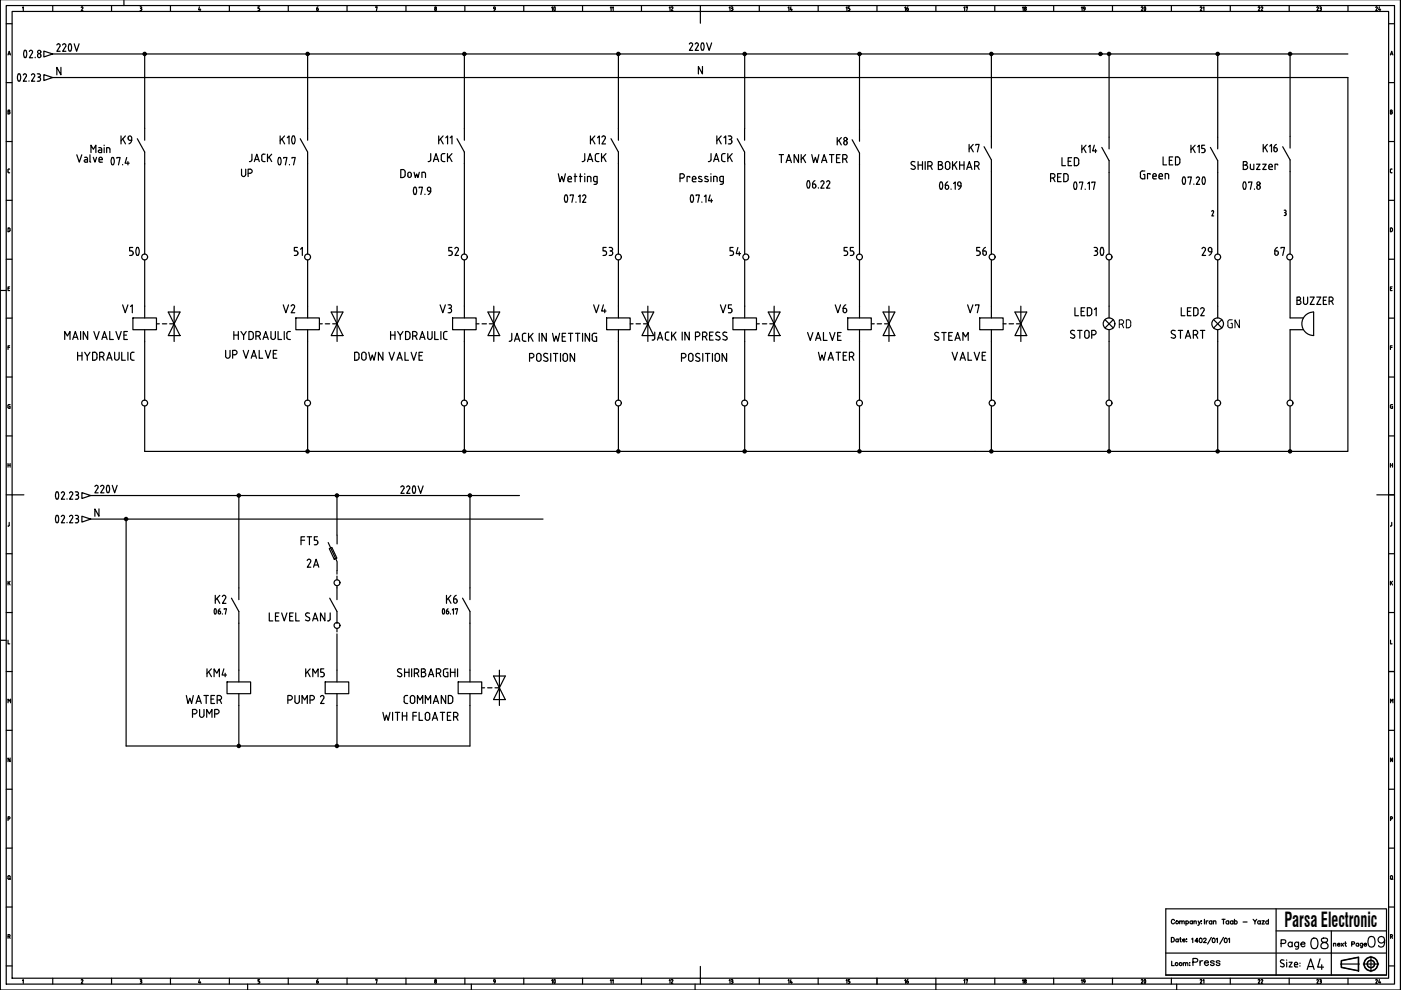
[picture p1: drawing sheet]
<svg xmlns="http://www.w3.org/2000/svg" width="297mm" height="210mm" viewBox="0 0 297 210" stroke-linecap="round" stroke-linejoin="round" font-family="sans-serif">
<!-- layer: 035 -->
<g fill="none" stroke="#000" stroke-width=".25">
<path d="M26.3 -.1v1.3M296.9 -.1v210h-296.8v-210M1.3 5h1.2M1.3 17.5h1.2M1.7 11.7l.3-.8 .2 .8M1.8 11.4h.3M2.6 2.4h291.8v205h-291.8zM4.8 1.6l.1-.1v.8M11.2 1.2v1.2M17.2 1.6l.2-.1h.2l-.4 .8h.4M23.7 1.2v1.2M29.7 1.5h.2"/>
<path d="M29.7 2.3h.2M29.8 1.8h.1M29.9 1.5l.1 .1-.1 .2 .1 .3-.1 .1M36.1 1.2v1.2M42.3 1.5l-.2 .6h.5M42.4 1.9v.4M48.6 1.2v1.2M54.7 2.3h.2M54.9 1.8l.2 .2-.2 .2M55 1.5h-.3v.3h.2M61.1 1.2v1.2M73.6 1.2v1.2"/>
<path d="M79.6 1.6l.4-.1-.2 .8M86.1 1.2v1.2M98.6 1.2v1.2M111 1.2v1.2M123.5 1.2v1.2M136 1.2v1.2M148.5 1.2v1.2M161 1.2v1.2M173.5 1.2v1.2M185.9 1.2v1.2M198.4 1.2v1.2M210.9 1.2v1.2"/>
<path d="M223.4 1.2v1.2M235.9 1.2v1.2M248.4 1.2v1.2M260.8 1.2v1.2M273.3 1.2v1.2M285.8 1.2v1.2M294.4 5h1.3M294.4 17.5h1.3M294.8 11.7l.3-.8 .2 .8M294.9 11.4h.3M1.3 30h1.2M1.7 36.4l.2 .2"/>
<path d="M1.9 35.8l-.2 .2v.4M1.9 36.6h.1M1.9 35.8h.1M294.4 30h1.3M294.8 36.4l.4 .2M294.8 36v.4M294.8 23.7h.2M295 23.3l.2 .2-.2 .2 .2 .2-.2 .2M295 23.4h-.2v.7h.2M295.2 35.8l-.4 .2M1.3 42.5h1.2M1.3 55h1.2"/>
<path d="M1.9 48.3l.2 .3v.4l-.2 .1M1.9 48.3h-.2v.8h.2M294.4 42.5h1.3M294.4 55h1.3M295 49.1l.1-.1 .1-.4-.2-.3h-.2v.8h.2M.1 61.6h1.2M1.3 67.5h1.3M1.3 79.9h1.3M1.7 61.2h.3M1.7 73.7h.3M2 60.8h-.3v.8h.3M2 73.3h-.3v.8"/>
<path d="M294.4 67.5h1.3M294.4 79.9h1.3M294.8 61.2h.3M294.8 73.7h.4M295.2 60.8h-.4v.8h.4M295.2 73.3h-.4v.8M1.3 92.4h1.3M294.4 92.4h1.3M294.8 98.3v.8M294.8 98.6h.4M295.1 86.1h.1v.5h-.2M295.2 85.8h-.3l-.1 .2v.3l.2 .3"/>
<path d="M295.2 98.3v.8M1.3 104.9h1.3M1.3 117.4h1.3M1.7 111.5h.1M2 110.8v.6l-.2 .1M294.4 104.9h1.3M294.4 117.4h1.3M295 111.4l-.2 .1M295.1 110.8v.6M.1 135.8h1.2M1.3 129.9h1.3M1.7 135.7v.8h.4"/>
<path d="M294.4 129.9h1.3M294.8 123.2v.8M294.8 135.7v.8h.4M295 123.5l.2 .5M295.2 123.2l-.4 .5M1.3 142.4h1.3M1.3 154.8h1.3M294.4 142.4h1.3M294.4 154.8h1.3M1.3 167.3h1.3M1.3 179.8h1.3M1.7 173.6h.4v-.4h-.4v.8"/>
<path d="M294.4 167.3h1.3M294.4 179.8h1.3M294.8 173.6h.4v-.4h-.4v.8M295.2 160.7v.8l-.4-.8v.8M1.3 192.3h1.3M294.4 192.3h1.3M1.3 204.8h1.3M4.8 207.9l.1-.2v.8M11.2 207.4v1.3M17.2 207.8l.2-.1 .2 .1-.4 .7h.4M23.7 207.4v1.3M29.7 207.7h.2"/>
<path d="M29.7 208.5h.2M29.8 208h.1M29.9 207.7l.1 .2-.1 .1 .1 .3-.1 .2M36.1 207.4v1.3M42.3 207.7l-.2 .6h.5M42.4 208.1v.4M48.6 207.4v1.3M52.5 208.7v1.2M54.7 208.5h.2M54.9 208l.2 .2-.2 .3M55 207.7h-.3v.3h.2M61.1 207.4v1.3"/>
<path d="M73.6 207.4v1.3M79.6 207.8l.4-.1-.2 .8M86.1 207.4v1.3M98.6 207.4v1.3M99.9 208.7v1.2M111 207.4v1.3M123.5 207.4v1.3M136 207.4v1.3M147.4 208.7v1.2M148.5 207.4v1.3M161 207.4v1.3M173.5 207.4v1.3"/>
<path d="M185.9 207.4v1.3M198.4 207.4v2.5M210.9 207.4v1.3M223.4 207.4v1.3M235.9 207.4v1.3M248.4 207.4v1.3M249.5 208.7v1.2M260.8 207.4v1.3M273.3 207.4v1.3M285.8 207.4v1.3M294.4 204.8h1.3"/>
<circle cx="92.3" cy="2" r=".2"/>
<circle cx="92.3" cy="1.6" r=".18"/>
<circle cx="92.3" cy="208.3" r=".21"/>
<circle cx="92.3" cy="207.9" r=".18"/>
</g>
<!-- layer: 07 -->
<path d="M1.3 1.2h294.4v207.5h-294.4zM148.5 2.4v2.5M2.6 104.9h2.5M291.9 104.9h2.5M148.5 204.9v2.5" fill="none" stroke="#000" stroke-width=".25"/>
<g fill="none" stroke="#000" stroke-width=".25">
<path d="M11.2 16.4h274.6v79.3h-12.3M11.2 11.4h274.6M30.7 11.4v15.8M65.2 11.4v15.8M98.5 11.4v15.8M131.1 11.4v15.8M157.9 11.4v15.8M182.2 11.4v16M210.2 11.4v17.5M235.1 11.4v17.7M258.2 11.4v17.7M273.5 11.4v17.5"/>
<path d="M30.7 34.7v19.2M65.2 34.7v19.2M98.5 34.7v19.2M131.1 34.7v19.2M157.9 34.7v19.2M182.2 34.9v19M210.2 36.4v17.5M235.1 36.6v17.3M258.2 36.6v17.3M273.5 36.4v17.5M30.7 55.1v9.8M65.2 55.1v9.8"/>
<path d="M98.5 55.1v9.8M131.1 55.1v9.8M157.9 55.1v9.8M182.2 55.1v9.8M210.2 55.1v9.8M235.1 55.1v9.8M258.2 55.1v9.8M273.5 55.1v12.3M30.7 72.4v12.5M65.2 72.4v12.5M98.5 72.4v12.5M131.1 72.4v12.5"/>
<path d="M157.9 72.4v12.5M182.2 72.4v12.5M210.2 72.4v12.5M235.1 72.4v12.5M258.2 72.4v12.5M273.5 69.9v15M30.7 86.1v9.6h242.8M65.2 86.1v9.6M98.5 86.1v9.6M131.1 86.1v9.6M157.9 86.1v9.6M182.2 86.1v9.6"/>
<path d="M210.2 86.1v9.6M235.1 86.1v9.6M258.2 86.1v9.6M273.5 86.1v9.6M19.2 105.1h90.9M19.2 110.1h95.9M26.7 110.1v48.1h44.7v-8.6M50.6 105.1v19.5M71.4 105.1v8.4M99.6 105.1v19.5M50.6 132.1v10M71.4 121v2"/>
<path d="M71.4 124.2v.4M71.4 132v.1M71.4 133.2v8.9M99.6 132.1v10M50.6 149.6v8.6M99.6 149.6v8.6h-28.2"/>
</g>
<!-- layer: SYMS -->
<g fill="none" stroke="#000" stroke-width=".25">
<path d="M9.3 10.8l1.9 .6-1.9 .7zM9.3 15.8l1.9 .6-1.9 .7zM30.7 32.2v2.5M96.9 29.4l1.6 2.8M98.5 27.2v2.5M182.2 32.4v2.5M210.2 33.9v2.5M235.1 34.1v2.5M273.5 33.9v2.5M28.2 67.4h5v2.5h-5zM30.7 69.9v2.5M33.2 68.7h.6"/>
<path d="M34.4 68.7h1M35.7 66.2h2.5l-1.3 2.5zM36 68.7h.9M36.9 68.7l1.3 2.5h-2.5zM36.9 64.9v7.5M62.7 67.4h5v2.5h-5zM65.2 69.9v2.5M67.7 68.7h.6M69 68.7h.9M70.2 66.2h2.5l-1.2 2.5zM70.5 68.7h1M71.5 68.7l1.2 2.5h-2.5z"/>
<path d="M71.5 64.9v7.5M96 67.4h5v2.5h-5zM98.5 69.9v2.5M101 68.7h.6M102.2 68.7h.9M103.4 66.2h2.5l-1.2 2.5zM103.7 68.7h1M104.7 68.7l1.2 2.5h-2.5zM104.7 64.9v7.5M128.6 67.4h5v2.5h-5zM131.1 69.9v2.5M133.6 68.7h.6"/>
<path d="M134.9 68.7h.9M136.1 66.2h2.5l-1.2 2.5zM136.4 68.7h1M137.4 68.7l1.2 2.5h-2.5zM137.4 64.9v7.5M155.4 67.4h5v2.5h-5zM157.9 64.9v2.5M157.9 69.9v2.5M160.4 68.7h.6M161.6 68.7h1M162.9 66.2h2.5l-1.3 2.5zM163.2 68.7h.9"/>
<path d="M164.1 68.7l1.3 2.5h-2.5zM164.1 64.9v7.5M179.7 67.4h5v2.5h-5zM182.2 69.9v2.5M184.7 68.7h.7M186 68.7h.9M187.2 66.2h2.5l-1.2 2.5zM187.5 68.7h1M188.5 68.7l1.2 2.5h-2.5zM188.5 64.9v7.5M207.7 67.4h5v2.5h-5zM210.2 69.9v2.5"/>
<path d="M212.7 68.7h.6M213.9 68.7h1M215.2 66.2h2.5l-1.3 2.5zM215.5 68.7h.9M216.4 68.7l1.3 2.5h-2.5zM216.4 64.9v7.5M234.3 67.8l1.7 1.7M235.1 64.9v2.5M236 67.8l-1.7 1.7M257.3 67.8l1.8 1.7M258.2 64.9v2.5M259.1 67.8l-1.8 1.7"/>
<path d="M273.5 69.9h2.9M273.5 67.4h2.9M278.5 66.2a2.49 2.49 0 0 0-2.5 2.4 2.49 2.49 0 0 0 2.5 2.5M278.5 66.2v5M17.4 104.5l1.8 .6-1.8 .6zM17.4 109.4l1.8 .7-1.8 .6zM69.6 115l1.9 4.1v1.9M69.8 116.3l.6-.2 1 2.2-.5 .3zM71.5 113.5v1.8M50.6 129.6v2.5M69.9 126.8l1.5 2.8v2.5M71.4 124.6v2.5"/>
<path d="M99.6 129.6v2.5M48.1 144.6h5v2.5h-5zM50.6 147.1v2.5M68.9 144.6h5v2.5h-5zM71.4 147.1v2.5M97.1 144.6h5v2.5h-5zM99.6 142.1v2.5M99.6 147.1v2.5M102.1 145.8h.7M103.4 145.8h.9M104.6 143.3h2.5l-1.2 2.5zM105 145.8h.9"/>
<path d="M105.9 145.8l1.2 2.5h-2.5zM105.9 142.1v7.5"/>
<circle cx="30.7" cy="11.4" r=".35"/>
<circle cx="30.7" cy="11.4" r=".12"/>
<circle cx="30.7" cy="11.4" r=".22"/>
<circle cx="65.2" cy="11.4" r=".35"/>
<circle cx="65.2" cy="11.4" r=".12"/>
<circle cx="65.2" cy="11.4" r=".22"/>
<circle cx="98.4" cy="11.4" r=".35"/>
<circle cx="98.4" cy="11.4" r=".12"/>
<circle cx="98.4" cy="11.4" r=".22"/>
<circle cx="131.1" cy="11.4" r=".35"/>
<circle cx="131.1" cy="11.4" r=".12"/>
<circle cx="131.1" cy="11.4" r=".22"/>
<circle cx="157.9" cy="11.4" r=".35"/>
<circle cx="157.9" cy="11.4" r=".12"/>
<circle cx="157.9" cy="11.4" r=".22"/>
<circle cx="182.2" cy="11.4" r=".35"/>
<circle cx="182.2" cy="11.4" r=".12"/>
<circle cx="182.2" cy="11.4" r=".22"/>
<circle cx="210.2" cy="11.4" r=".35"/>
<circle cx="210.2" cy="11.4" r=".12"/>
<circle cx="210.2" cy="11.4" r=".22"/>
<circle cx="233.3" cy="11.4" r=".35"/>
<circle cx="233.3" cy="11.4" r=".12"/>
<circle cx="233.3" cy="11.4" r=".22"/>
<circle cx="235.1" cy="11.4" r=".35"/>
<circle cx="235.1" cy="11.4" r=".12"/>
<circle cx="235.1" cy="11.4" r=".22"/>
<circle cx="258.2" cy="11.4" r=".35"/>
<circle cx="258.2" cy="11.4" r=".12"/>
<circle cx="258.2" cy="11.4" r=".22"/>
<circle cx="273.5" cy="11.4" r=".35"/>
<circle cx="273.5" cy="11.4" r=".12"/>
<circle cx="273.5" cy="11.4" r=".22"/>
<circle cx="235.1" cy="68.6" r="1.24"/>
<circle cx="258.2" cy="68.6" r="1.24"/>
<circle cx="30.7" cy="85.5" r=".62"/>
<circle cx="65.2" cy="85.5" r=".62"/>
<circle cx="65.2" cy="95.7" r=".35"/>
<circle cx="65.2" cy="95.7" r=".12"/>
<circle cx="65.2" cy="95.7" r=".22"/>
<circle cx="98.4" cy="85.5" r=".62"/>
<circle cx="98.4" cy="95.7" r=".35"/>
<circle cx="98.4" cy="95.7" r=".12"/>
<circle cx="98.4" cy="95.7" r=".22"/>
<circle cx="131.1" cy="85.5" r=".62"/>
<circle cx="131.1" cy="95.7" r=".35"/>
<circle cx="131.1" cy="95.7" r=".12"/>
<circle cx="131.1" cy="95.7" r=".22"/>
<circle cx="157.9" cy="85.5" r=".62"/>
<circle cx="157.9" cy="95.7" r=".35"/>
<circle cx="157.9" cy="95.7" r=".12"/>
<circle cx="157.9" cy="95.7" r=".22"/>
<circle cx="182.2" cy="85.5" r=".62"/>
<circle cx="182.2" cy="95.7" r=".35"/>
<circle cx="182.2" cy="95.7" r=".12"/>
<circle cx="182.2" cy="95.7" r=".22"/>
<circle cx="210.2" cy="95.7" r=".35"/>
<circle cx="210.2" cy="95.7" r=".12"/>
<circle cx="210.2" cy="95.7" r=".22"/>
<circle cx="210.4" cy="85.5" r=".62"/>
<circle cx="235.1" cy="85.5" r=".62"/>
<circle cx="235.1" cy="95.7" r=".35"/>
<circle cx="235.1" cy="95.7" r=".12"/>
<circle cx="235.1" cy="95.7" r=".22"/>
<circle cx="258.2" cy="85.5" r=".62"/>
<circle cx="258.2" cy="95.7" r=".35"/>
<circle cx="258.2" cy="95.7" r=".12"/>
<circle cx="258.2" cy="95.7" r=".22"/>
<circle cx="273.5" cy="85.5" r=".62"/>
<circle cx="273.5" cy="95.7" r=".35"/>
<circle cx="273.5" cy="95.7" r=".12"/>
<circle cx="273.5" cy="95.7" r=".22"/>
<circle cx="26.7" cy="110" r=".35"/>
<circle cx="26.7" cy="110" r=".12"/>
<circle cx="26.7" cy="110" r=".22"/>
<circle cx="50.6" cy="105.1" r=".35"/>
<circle cx="50.6" cy="105.1" r=".12"/>
<circle cx="50.6" cy="105.1" r=".22"/>
<circle cx="71.4" cy="105.1" r=".35"/>
<circle cx="71.4" cy="105.1" r=".12"/>
<circle cx="71.4" cy="105.1" r=".22"/>
<circle cx="99.6" cy="105.1" r=".35"/>
<circle cx="99.6" cy="105.1" r=".12"/>
<circle cx="99.6" cy="105.1" r=".22"/>
<circle cx="71.5" cy="123.6" r=".62"/>
<circle cx="71.5" cy="132.6" r=".62"/>
<circle cx="50.6" cy="158.2" r=".35"/>
<circle cx="50.6" cy="158.2" r=".12"/>
<circle cx="50.6" cy="158.2" r=".22"/>
<circle cx="71.4" cy="158.2" r=".35"/>
<circle cx="71.4" cy="158.2" r=".12"/>
<circle cx="71.4" cy="158.2" r=".22"/>
</g>
<!-- layer: XREFCHILD -->
<g fill="none" stroke="#000" stroke-width=".25">
<path d="M23.7 33.5l.2-.1a1.08 1.08 0 0 1 0 1.6l-.2-.1M23.7 33.5a1.47 1.47 0 0 0 0 1.4M24.8 33.6v-.2h.7l-.4 1.6M26 34.9v.1M26.9 33.4l-.4 1.2h.9M27.1 34.3v.7M60.1 33.6v-.2h.7l-.3 1.6M61.4 34.9v.1M61.9 33.6v-.2h.7l-.4 1.6M87.8 39.8a1.12 1.12 0 0 0 .2 1.4h.2a1.5 1.5 0 0 0 0-1.4M88.9 39.8v-.1h.7l-.4 1.5M171.2 38.4l.2-.1a1.12 1.12 0 0 1 0 1.6l-.2-.1a1.47 1.47 0 0 1 0-1.4z"/>
<path d="M172.3 39h.3a.4 .4 0 0 1 .3 .6 .4 .4 0 0 1-.6 .1zM172.8 38.3l-.3 .2-.2 .5M173.5 39.8v.1M174 38.6l.2-.2a.35 .35 0 0 1 .4 0 .35 .35 0 0 1 .1 .5l-.7 1h.7M175.3 38.6l.1-.2a.35 .35 0 0 1 .5 0 .35 .35 0 0 1 0 .5M175.9 38.9l-.7 1h.7M199.4 38.7l.1-.1a1.08 1.08 0 0 1 0 1.5l-.1-.1a1.47 1.47 0 0 1 0-1.3zM200.4 39.3v.5a.35 .35 0 0 0 .4 .3 .35 .35 0 0 0 .3-.3M200.4 39.3h.5l.2 .3M200.9 38.6l-.2 .1-.3 .6M201.1 39.6v.2M202.2 38.9l.3-.3v1.5"/>
<path d="M203.8 39.4h-.4a.41 .41 0 0 1-.4-.5 .41 .41 0 0 1 .7-.2l.1 .2a1.01 1.01 0 0 1-.6 1.2M228.9 38.8v-.2h.7l-.4 1.6M230.6 38.9l.4-.3v1.6M231.5 38.8v-.2h.7l-.4 1.6M263.7 38.7l.2-.1a1.08 1.08 0 0 1 0 1.5l-.2-.1a1.47 1.47 0 0 1 0-1.3zM264.7 38.7v-.1h.7l-.3 1.5M266.5 39.6a.38 .38 0 0 1 .5-.3 .38 .38 0 0 1 .2 .5 .36 .36 0 0 1-.4 .3 .36 .36 0 0 1-.3-.3M266.5 39.6v.2M90.1 41.2h.1M90.6 40.2l.2 .3h.5M91.3 40a1 1 0 0 1-.5 1.2M119.8 42.8h.4"/>
<path d="M120.2 41.4a1.47 1.47 0 0 1 0 1.4M120.2 41.4h-.4a1.47 1.47 0 0 0 0 1.4M120.9 41.5v-.2h.7l-.4 1.6M122.1 42.8v.1M122.6 41.7l.4-.4v1.6M123.9 41.3a.35 .35 0 0 1 .3 .5M123.9 41.3l-.4 .3M124.2 41.9l-.7 1h.7M146.5 42.8h.4M146.5 42.8a1.12 1.12 0 0 1 .2-1.5l.2 .1a1.5 1.5 0 0 1 0 1.4M147.6 41.5v-.2h.7l-.4 1.6M148.8 42.8v.1"/>
<path d="M149.3 41.7l.4-.4v1.6M150.6 41.3l-.4 1.3h.9M150.8 42.2v.7M201.6 40.1h.1M230.1 40.1v.1M266 40.1h.1"/>
<circle cx="266.8" cy="38.9" r=".35"/>
</g>
<!-- layer: TAGS -->
<g fill="none" stroke="#000" stroke-width=".25">
<path d="M93 28.8v1.7M93.4 29.5l.6 1M93.9 28.8l-.9 1.1M94.5 29.2l.4-.4v1.7M95.4 29.2l.4-.4v1.7M227.9 65.2v1.7h.8M229.2 66h.6M230 65.2h-.8v1.7h.8M231.5 65.7l-.3-.4-.7-.1v1.7h.7l.2-.2 .1-.9M232 65.6l.4-.4v1.7M57.1 130v1.6h.7M58.4 130.7h.6"/>
<path d="M59.1 130h-.7v1.6h.7M59.7 130l.6 1.6 .5-1.6M61.4 130.7h.6M62.2 130h-.8v1.6h.8M62.7 130v1.6h.8M65.1 129.9l.5 .1M65.1 130l-.2 .1-.1 .3 .7 .5M65.5 130.9a.42 .42 0 0 1 .1 .7 .42 .42 0 0 1-.7-.1l-.1-.1M66.3 131.6l.5-1.6 .6 1.6M66.4 131.2h.8M68.9 130v1.6l-.9-1.6v1.6M69.5 131.6h.1"/>
<path d="M70 130v1.3M70 131.3l-.4 .3M84.5 142.5l.5 .3a.42 .42 0 0 1 .1 .6 .42 .42 0 0 1-.7 0l-.1-.1M85.1 141.9a.45 .45 0 0 0-.6-.1 .45 .45 0 0 0 0 .7M85.8 141.8v1.7M85.8 142.6h.9M86.7 141.8v1.7M87.3 141.8v1.7M87.8 142.7h.5a.47 .47 0 0 0 .5-.4 .47 .47 0 0 0-.5-.5h-.5v1.7M88.4 142.7l.4 .8M89.4 142.6h.4M89.8 141.8a.37 .37 0 0 1 .4 .4 .37 .37 0 0 1-.4 .3 .48 .48 0 0 1 .5 .5 .48 .48 0 0 1-.5 .5"/>
<path d="M89.8 141.8h-.4v1.7h.4M90.8 143.5l.6-1.7 .6 1.7M91 143h.8M92.5 142.7h.5a.47 .47 0 0 0 .5-.4 .47 .47 0 0 0-.5-.5h-.5v1.7M93.1 142.7l.4 .8M95 141.8l-.8 .1a1.28 1.28 0 0 0 0 1.5l.8 .1v-.9h-.3M95.5 142.6h1M95.5 141.8v1.7M96.5 141.8v1.7M97 141.8v1.7"/>
</g>
<!-- layer: DESCCHILD -->
<g fill="none" stroke="#000" stroke-width=".25">
<path d="M16.3 32.8l.5 1.6 .5-1.6M17.9 33.4h.5l.1 .2v.8h-.5l-.1-.3 .1-.2h.5M19.1 34.2l.1 .2M19.1 32.8v1.4M19.3 32.4v-1.6l.5 .9 .5-.9v1.6M19.8 33.4l.3 1 .4-1M20.9 31.3h.5l.2 .3v.8l-.6-.1-.2-.2 .2-.3h.6M21 33.7a.35 .35 0 0 1 .3-.4 .35 .35 0 0 1 .4 .4M21 33.7v.6l.7 .1M21.7 33.7v.2h-.7M22.1 30.8v.1M22.1 31.3v1.1"/>
<path d="M23.3 31.6l-.2-.3h-.5v1.1M118.4 36.8l.3 1.7 .4-1.1 .4 1.1 .4-1.7M120.4 37.8a.37 .37 0 0 1 .4-.4 .37 .37 0 0 1 .4 .4M120.4 37.8v.6l.8 .1M121.2 37.8v.2h-.8M121.7 37.4h.6M121.9 36.8v1.7M122.9 37.4h.5M123 36.8v1.7M124 37.4v1.1M125 37.4l.2 .2 .1 .9M125 37.4h-.4v1.1"/>
<path d="M125.8 38.2l.4 .3M125.9 37.7v.5M125.9 39.1h.4M126.2 37.4l-.4 .3M126.2 37.4h.4v1.4l-.3 .3M126.2 38.5h.4M144.2 37.8h.4a.47 .47 0 0 0 .5-.5 .47 .47 0 0 0-.5-.5h-.4v1.7M146.2 37.6v-.2h-.5v1.1M146.8 38.3l.1 .2h.7M146.8 37.8v.5M146.8 37.8a.37 .37 0 0 1 .4-.4 .37 .37 0 0 1 .3 .4M147.6 37.8v.2h-.8"/>
<path d="M148.2 37.8l.5 .3M148.3 37.4l.4 .1M148.3 37.4l-.2 .2 .1 .2M148.7 38.1l.1 .4-.7-.1M149.5 37.8l.6 .3 .1 .2-.3 .2-.5-.1M149.7 37.4l-.3 .2 .1 .2M149.7 37.4l.4 .1M150.7 37.4v1.1M151.7 37.4l.3 .2v.9M151.7 37.4h-.4v1.1M152.6 38.2l.2 .3h.6M152.6 38.2v-.6l.8-.2-.1 1.5-.6 .2"/>
<path d="M165.2 32.8h.9M165.7 32.8v1.7M166.7 34.5l.5-1.7 .6 1.7M166.8 34h.8M169.3 32.8v1.7l-.9-1.7v1.7M169.9 32.8v1.7M170.2 33.4l.6 1.1M170.8 32.8l-.9 1M172.1 32.8l.4 1.7 .4-1.1 .3 1.1 .4-1.7M174.2 34.5l.5-1.7 .6 1.7M174.3 34h.8M176.3 32.8v1.7"/>
<path d="M178.1 32.8h-.7v1.7h.7M179.1 32.8h-.4v1.7M179.2 33.7l.4 .8M193.1 35.7l.6 .2M193.4 35l.5 .2M193.9 35.2l.2 .4-.4 .3M194 34.3a.44 .44 0 0 0-.7 0 .44 .44 0 0 0 .1 .6M194.7 34.3v1.6M194.7 35h.9M195.6 34.3v1.6M196.2 34.3v1.6M196.7 35.2h.5a.47 .47 0 0 0 .4-.5 .47 .47 0 0 0-.4-.4h-.5v1.6"/>
<path d="M197.3 35.2l.3 .7M199 34.3h.4a.36 .36 0 0 1 .4 .3 .36 .36 0 0 1-.4 .4 .48 .48 0 0 1 .5 .5 .48 .48 0 0 1-.5 .4h-.4zM199 35h.4M200.4 34.7a.48 .48 0 0 1 .5-.5 .48 .48 0 0 1 .5 .5v.8a.48 .48 0 0 1-.5 .4 .48 .48 0 0 1-.5-.4M200.5 34.7v.8M202 34.3v1.6M202.3 34.9l.6 1M202.9 34.3l-.9 1M203.5 34.3v1.6M204.4 34.3v1.6M205 35.9l.5-1.6 .6 1.6M205.1 35.5h.8"/>
<path d="M207.1 34.3h-.5v1.6M207.2 35.2l.4 .7M241.8 37.4l.2 .5h.2M241.8 36.7v.8M242.2 36.2l-.4 .3v.2M242.3 36.3h.4M242.5 37h.2v.9h-.4M243.8 37v-.2h-.5v1.1M263.6 34.3h.5a.36 .36 0 0 1 .3 .3 .36 .36 0 0 1-.3 .4 .48 .48 0 0 1 .4 .5 .48 .48 0 0 1-.4 .4h-.5zM263.6 35h.5M265.1 34.8v1l.3 .1h.4v-1.1M266.4 34.8h.8l-.8 1.1h.8"/>
<path d="M267.7 34.8h.8l-.8 1.1h.8M269 35.2l.2 .7h.6M269.8 35.2v.2h-.8M270.9 35v-.2h-.6v1.1"/>
</g>
<!-- layer: DESC -->
<g fill="none" stroke="#000" stroke-width=".25">
<path d="M13.7 72v-1.7l.6 .9 .5-.9v1.7M15.4 72l.6-1.7 .5 1.7M15.6 71.5h.8M16.5 74.7v1.7M16.5 75.4h.9M17.1 70.3v1.7M17.4 74.7v1.7M18 74.7l.5 .8 .6-.8M18.5 75.5v.9M18.6 70.3v1.7l-.9-1.7v1.7M19.6 74.7h.7a1.15 1.15 0 0 1 0 1.6l-.7 .1zM19.9 70.3l.6 1.7 .5-1.7"/>
<path d="M21.1 75.6h.5a.47 .47 0 0 0 .5-.4 .47 .47 0 0 0-.5-.5h-.5v1.7M21.6 72l.5-1.7 .6 1.7M21.7 75.6l.4 .8M21.7 71.5h.8M22.6 76.4l.6-1.7 .6 1.7M22.8 75.9h.8M23.3 70.3v1.7h.7M24.3 75.9a.48 .48 0 0 0 .5 .5 .48 .48 0 0 0 .4-.5M24.3 74.7v1.2M24.6 70.3l.6 1.7 .5-1.7M25.3 74.7v1.2M25.8 74.7v1.7h.8"/>
<path d="M26.3 71h.5M27 70.3h-.7v1.7h.7M27.1 74.7v1.7M28.4 74.7h-.5l-.2 .4v1.1l.7 .2M47.8 74.3v1.2M48.8 74.3v1.2a.48 .48 0 0 1-.5 .5 .48 .48 0 0 1-.5-.5M49.6 71h.9M49.6 70.3v1.7M49.8 74.3a.48 .48 0 0 1 .5 .4 .48 .48 0 0 1-.5 .5h-.5M49.8 74.3h-.5v1.7M50.5 70.3v1.7M51.1 70.3l.6 .8 .5-.8"/>
<path d="M51.6 74.3l.5 1.7 .6-1.7M51.7 71.1v.9M53.2 70.3l.3 .1a1.15 1.15 0 0 1 0 1.5l-.3 .1M53.2 70.3h-.4v1.7h.4M53.3 76l.5-1.7 .6 1.7M53.4 75.5h.8M54.3 71.2h.4a.48 .48 0 0 0 .5-.4 .48 .48 0 0 0-.5-.5h-.4v1.7M54.8 71.2l.4 .8M55 74.3v1.7h.7M55.8 72l.5-1.7 .6 1.7M55.9 71.5h.8M56.3 74.3l.5 1.7 .6-1.7"/>
<path d="M57.5 70.3l-.1 1.2a.48 .48 0 0 0 .5 .5 .48 .48 0 0 0 .5-.5v-1.2M57.9 75h.6M58.7 74.3h-.8v1.7h.8M59 70.3v1.7h.7M60.3 70.3v1.7M61.6 70.3l-.7 .2-.1 1 .2 .4 .6 .1M75.6 74.7h.3a1.15 1.15 0 0 1 0 1.6l-.3 .1M75.6 74.7h-.4v1.7h.4M76.7 74.9a.48 .48 0 0 1 .6-.2 .48 .48 0 0 1 .3 .4v.8a.48 .48 0 0 1-.4 .5 .48 .48 0 0 1-.5-.5zM78.2 74.7l.4 1.7 .3-1.1 .4 1.1 .4-1.7M81.2 74.7v1.7l-1-1.7v1.7M82.5 74.7l.5 1.7 .6-1.7"/>
<path d="M82.8 71h.9M82.8 70.3v1.7M83.7 70.3v1.7M84.2 76.4l.5-1.7 .6 1.7M84.3 70.3l.6 .8 .5-.8M84.3 75.9h.8M84.9 71.1v.9M85.9 74.7v1.7h.7M86 70.3l.7 .1a1.14 1.14 0 0 1 .1 1.3l-.1 .2-.7 .1zM87.2 74.7l.5 1.7 .6-1.7M87.5 71.2h.4a.48 .48 0 0 0 .5-.4 .48 .48 0 0 0-.4-.5h-.5v1.7M88.1 71.2l.3 .8"/>
<path d="M88.8 75.4h.6M89 72l.5-1.7 .6 1.7M89.2 71.5h.7M89.6 74.7h-.8v1.7h.8M90.7 70.3v1.2M91.6 70.3v1.2a.48 .48 0 0 1-.5 .5 .48 .48 0 0 1-.4-.5M92.2 70.3v1.7h.7M93.5 70.3v1.7M94.8 70.3h-.5l-.2 .4v1.1l.7 .2M108.5 70.7v1.5l-.5 .2M109.1 72.4l.5-1.7 .6 1.7M109.2 71.9h.8"/>
<path d="M110.8 71.9l.2 .4 .5 .1M110.8 71.1v.8M111.5 70.7h-.5l-.2 .4M112.1 70.7v1.7M112.3 75.9h.4a.47 .47 0 0 0 .5-.5 .47 .47 0 0 0-.5-.5h-.4v1.7M112.4 71.3l.6 1.1M113 70.7l-.9 1M113.8 75.4a.48 .48 0 0 1 .4-.5 .48 .48 0 0 1 .5 .5M113.8 76.1a.48 .48 0 0 0 .4 .5 .48 .48 0 0 0 .5-.5M113.8 75.4v.8M114.3 70.7v1.7M114.7 75.4v.8"/>
<path d="M115.5 75.6l.5 .3a.42 .42 0 0 1 .1 .6 .42 .42 0 0 1-.7 0l-.1-.1M115.6 74.9l-.3 .3 .2 .4M115.6 74.9l.5 .1M115.8 70.7v1.7l-.9-1.7v1.7M116.8 74.9v1.7M117.1 70.7l.4 1.7 .4-1.2 .4 1.2 .3-1.7M117.3 74.9h1M117.8 74.9v1.7M118.8 74.9v1.7M119.2 71.4h.6M119.4 75.4a.48 .48 0 0 1 .4-.5 .48 .48 0 0 1 .5 .5M119.4 76.1a.48 .48 0 0 0 .4 .5 .48 .48 0 0 0 .5-.5"/>
<path d="M119.4 75.4v.8M119.9 70.7h-.7v1.7h.7M120.3 75.4v.8M120.5 70.7h.9M121 70.7v1.7M121.8 74.9v1.7l-.9-1.7v1.7M122 70.7h.9M122.5 70.7v1.7M123.5 70.7v1.7M125 70.7v1.7l-.9-1.7v1.7M126.5 70.7h-.7a1.3 1.3 0 0 0 0 1.6l.7 .1v-1h-.3M138.8 70.4v1.5l-.5 .2"/>
<path d="M139.4 72.1l.6-1.7 .5 1.7M139.6 71.6h.7M141.1 71.7l.2 .3 .5 .1M141.1 70.8v.9M141.8 70.4l-.5 .1-.2 .3M142.4 70.4v1.7M142.8 71l.5 1.1M143.3 70.4l-.9 1.1M144.5 75.9h.5a.47 .47 0 0 0 .4-.5 .47 .47 0 0 0-.4-.5h-.5v1.7M144.6 70.4v1.7M146 75.4a.48 .48 0 0 1 .4-.5 .48 .48 0 0 1 .5 .5M146 76.1a.48 .48 0 0 0 .4 .5 .48 .48 0 0 0 .5-.5"/>
<path d="M146 75.4v.8M146.1 70.4v1.7l-.9-1.7v1.7M146.9 75.4v.8M147.5 71.4h.4M147.9 70.4a.48 .48 0 0 1 .5 .5 .48 .48 0 0 1-.5 .4M147.9 70.4h-.4v1.7M148.3 75a.44 .44 0 0 0-.6 0 .44 .44 0 0 0 0 .6l.5 .3a.41 .41 0 0 1 .1 .6 .41 .41 0 0 1-.6 0l-.2-.1M149 71.4l.4-.1a.47 .47 0 0 0 .5-.4 .47 .47 0 0 0-.5-.5h-.4v1.7M149 74.9v1.7M149.5 71.4l.4 .7M149.5 74.9h1M150 74.9v1.7"/>
<path d="M150.4 71.2h.6M151.1 74.9v1.7M151.2 70.4h-.8v1.7h.8M151.6 75.4a.48 .48 0 0 1 .5-.5 .48 .48 0 0 1 .5 .5M151.6 76.1a.48 .48 0 0 0 .5 .5 .48 .48 0 0 0 .5-.5M151.6 75.4v.8M152.6 75.4v.8M152.6 70.5a.44 .44 0 0 0-.7 0 .44 .44 0 0 0 .1 .6l.5 .3a.43 .43 0 0 1 .1 .6 .43 .43 0 0 1-.7 0l-.2-.1M154.1 74.9v1.7l-1-1.7v1.7M154.1 70.5a.44 .44 0 0 0-.7 0 .44 .44 0 0 0 .1 .6l.5 .3a.43 .43 0 0 1 .1 .6 .43 .43 0 0 1-.7 0l-.1-.1M199 70.6a.44 .44 0 0 0-.6-.1 .44 .44 0 0 0 0 .7l.5 .3a.42 .42 0 0 1 0 .6 .42 .42 0 0 1-.6 0l-.2-.1M199.7 70.5h.9"/>
<path d="M200.1 70.5v1.7M201.2 71.2h.5M201.9 70.5h-.7v1.7h.7M202.5 72.2l.5-1.7 .6 1.7M202.6 71.7h.8M204.2 72.2v-1.7l.5 .9 .6-.9v1.7M227 71.5l.5 .2M227.2 70.8l.7 .5-.1 .3-.3 .1M227.8 70.1a.44 .44 0 0 0-.6 0 .44 .44 0 0 0 0 .6M228.5 70.1h.9M228.9 70.1v1.6M230 70.3a.48 .48 0 0 1 .6-.2 .48 .48 0 0 1 .3 .4v.8a.47 .47 0 0 1-.4 .4 .47 .47 0 0 1-.5-.4z"/>
<path d="M231.5 71h.4M231.9 70a.48 .48 0 0 1 .5 .5 .48 .48 0 0 1-.5 .5M231.9 70.1h-.4v1.6M248.5 70.8l.6 .2M249 71a.42 .42 0 0 1 .1 .6 .42 .42 0 0 1-.6 0l-.2-.1M249.2 70.1a.45 .45 0 0 0-.7 0 .45 .45 0 0 0 0 .6M249.8 70.1h.9M250.3 70.1v1.6M251.3 71.7l.6-1.6 .5 1.6M251.5 71.3h.8M253.5 70a.48 .48 0 0 1 .4 .5 .48 .48 0 0 1-.4 .5h-.5M253.5 70.1h-.5v1.6"/>
<path d="M253.6 71l.3 .7M254.5 70.1h.9M255 70.1v1.6M61 148.4h.5M61.5 147.5a.48 .48 0 0 1 .5 .4 .48 .48 0 0 1-.5 .5M61.5 147.5h-.5v1.7M62.5 147.5v1.2M63.5 147.5v1.2a.48 .48 0 0 1-.5 .5 .48 .48 0 0 1-.5-.5M64 149.2v-1.7l.6 .9 .6-.9v1.7M65.7 148.4h.5a.48 .48 0 0 0 .5-.5 .48 .48 0 0 0-.5-.4h-.5v1.7M67.9 147.7l.1-.1a.37 .37 0 0 1 .5-.1 .37 .37 0 0 1 .1 .5l-.6 1.2h.7M81.2 151l.4 1.7 .3-1.1 .4 1.1 .4-1.7"/>
<path d="M83.2 151v1.7M84.3 151v1.7M85.3 151v1.7M86.2 151v1.7M88.3 151h-.7v1.7M88.9 151v1.7h.7M90.2 152.3a.48 .48 0 0 0 .4 .4 .48 .48 0 0 0 .5-.4M90.2 151.5v.8M91.1 151.5v.8M91.7 152.7l.5-1.7 .6 1.7M91.8 152.3h.8M93.8 151v1.7"/>
<path d="M95.6 151h-.7v1.7h.7M96.2 152h.4a.48 .48 0 0 0 .5-.5 .48 .48 0 0 0-.5-.5h-.4v1.7M96.7 152l.4 .7"/>
</g>
<!-- layer: XREF -->
<g fill="none" stroke="#000" stroke-width=".25">
<path d="M4.2 15.7a1.47 1.47 0 0 1 0 1.4M4.2 15.7l-.2-.1a1.08 1.08 0 0 0 0 1.6l.2-.1M4.9 15.9l.2-.2a.35 .35 0 0 1 .4 .1 .35 .35 0 0 1 .1 .4l-.7 1h.7M5.2 10.7h.3M5.2 10.7a1.47 1.47 0 0 0 0 1.4M5.5 10.7a1.12 1.12 0 0 1-.2 1.5l-.1-.1M6.1 17.1v.1M6.2 10.9l.2-.2a.35 .35 0 0 1 .4 .1 .35 .35 0 0 1 .1 .4M6.7 15.9l.2-.2a.36 .36 0 0 1 .4 .1 .36 .36 0 0 1 0 .4l-.6 1h.7M6.9 11.2l-.7 1h.7M7.5 12.1v.1M7.9 15.7h.3a.35 .35 0 0 1 .4 .3 .35 .35 0 0 1-.4 .4"/>
<path d="M8.1 16.4h.1M8.2 16.4l.3 .1 .1 .4M8.6 16.9l-.2 .3h-.5M11.9 104.4l.2-.1a1.08 1.08 0 0 1 0 1.5h-.2a1.47 1.47 0 0 1 0-1.4zM11.9 109.4l.2-.1a1.08 1.08 0 0 1 0 1.5l-.2-.1a1.47 1.47 0 0 1 0-1.3zM13.3 104.3a.35 .35 0 0 1 .3 .5l-.6 1h.7M13.3 109.3a.35 .35 0 0 1 .3 .5M13.3 104.3l-.3 .2M13.3 109.3l-.3 .2M13.6 109.8l-.6 1h.7M14.2 105.8h.1M14.2 110.8h.1"/>
<path d="M15.1 104.3l-.4 .2M15.1 109.3l-.4 .2M15.1 104.3a.35 .35 0 0 1 .3 .5l-.7 1h.7M15.1 109.3a.35 .35 0 0 1 .3 .5M15.4 109.8l-.7 1h.7M16 104.3h.3M16 105.8h.3M16 109.3h.3M16 110.8h.3M16.1 105h.2M16.1 110h.2M16.3 104.3a.35 .35 0 0 1 .3 .3 .35 .35 0 0 1-.3 .4l.3 .2 .1 .3"/>
<path d="M16.3 109.3a.35 .35 0 0 1 .3 .3 .35 .35 0 0 1-.3 .4l.3 .3M16.6 105.5l-.3 .3M16.7 110.3l-.1 .4-.3 .1"/>
<circle cx="8.3" cy="11.8" r=".41"/>
<circle cx="8.3" cy="11" r=".35"/>
</g>
<!-- layer: WIREREF_DEST -->
<g fill="none" stroke="#000" stroke-width=".25">
<path d="M12.1 9.5l.2-.2a.35 .35 0 0 1 .4 .1 .35 .35 0 0 1 0 .4M12.7 9.8l-.6 1.1h.6M12.9 14.3v1.6l-.8-1.6v1.6M13.3 9.5l.2-.2a.36 .36 0 0 1 .4 .1 .36 .36 0 0 1 0 .4M13.9 9.8l-.6 1.1h.7M14.7 9.4l.1-.1a1.05 1.05 0 0 1 0 1.6l-.1-.1M14.7 9.4a1.47 1.47 0 0 0 0 1.4M15.7 9.3l.5 1.6 .6-1.6M20.1 103.2l.2-.3a.35 .35 0 0 1 .4 .1 .35 .35 0 0 1 .1 .4M20.8 103.4l-.7 1.1h.7M21 107.9v1.6l-.9-1.6v1.6M21.3 103.2l.2-.3a.36 .36 0 0 1 .4 .1 .36 .36 0 0 1 .1 .4"/>
<path d="M22 103.4l-.7 1.1h.7M22.7 103l.2-.1a1.08 1.08 0 0 1 0 1.6l-.2-.1a1.47 1.47 0 0 1 0-1.4zM23.8 102.9l.5 1.6 .5-1.6"/>
</g>
<!-- layer: WIRENO -->
<g fill="none" stroke="#000" stroke-width=".25">
<path d="M146.2 9.3l.1-.2a.36 .36 0 0 1 .5 .1 .36 .36 0 0 1 0 .4l-.6 1.1h.7M147.4 9.3l.2-.2a.35 .35 0 0 1 .4 .1 .35 .35 0 0 1 0 .4M148 9.6l-.6 1.1h.7M148.8 9.2l.1-.1a1.05 1.05 0 0 1 0 1.6l-.1-.1a1.47 1.47 0 0 1 0-1.4zM148.9 14.1v1.6l-.8-1.6v1.6M149.8 9.1l.6 1.6 .5-1.6M256.9 44.8l.3-.1 .1 .3M257.3 45l-.4 .8h.4M272.3 44.6h.3l.1 .2-.2 .3M272.4 45.1h.1M272.5 45.1l.2 .4M272.7 45.4l-.1 .2-.3 .1"/>
<path d="M85 103.3l.2-.2a.36 .36 0 0 1 .4 0 .36 .36 0 0 1 0 .5l-.6 1h.7M86.2 103.3l.2-.2a.35 .35 0 0 1 .4 .1 .35 .35 0 0 1 0 .4M86.9 103.6l-.7 1h.7M87.6 103.1l.2-.1a1.08 1.08 0 0 1 0 1.6l-.2-.1a1.47 1.47 0 0 1 0-1.4zM88.7 103l.5 1.6 .5-1.6"/>
</g>
<!-- layer: 0 -->
<g fill="none" stroke="#000" stroke-width=".25">
<path d="M247.2 192.7h46.8v14h-46.8zM248.4 198.8a.51 .51 0 0 1 .5 .2 .51 .51 0 0 1-.1 .7h-.4zM249 195.2a.34 .34 0 0 0-.4-.3 .34 .34 0 0 0-.2 .4 .37 .37 0 0 0 .1 .5 .37 .37 0 0 0 .5-.1M249.8 199.2a.3 .3 0 0 0-.4 0 .3 .3 0 0 0 0 .4 .3 .3 0 0 0 .4 0M249.8 199.1v.6M250.1 195.4l.5-.1v.6M250.1 195.3v.6M250.1 199.1h.3M250.3 198.8v.7l.2 .2M250.6 195.4l.4-.1 .1 .6M250.7 199.3h.6a.3 .3 0 0 0-.5-.2 .3 .3 0 0 0 .1 .6l.4-.1M251.4 195.4a.3 .3 0 0 1 .5-.1 .3 .3 0 0 1 0 .5 .3 .3 0 0 1-.5-.1"/>
<path d="M251.4 195.3v.9M251.6 199.1h.1M251.6 199.6h.1M252.7 199.1l.2-.2v.9M252.8 195.4a.3 .3 0 0 0-.4-.1 .3 .3 0 0 0 0 .5 .3 .3 0 0 0 .4-.1M252.8 195.3v.6M253.1 195.4l.5-.1v.6M253.1 195.3v.6M254 195.3l.3 .6 .3-.6M254 199.5h-.6l.4-.6v.9M254.3 195.9l-.3 .3M254.4 199a.43 .43 0 0 1 .5 .4 .43 .43 0 0 1-.5 .4l-.1-.4z"/>
<path d="M254.7 195.3h.1M254.7 195.8h.1M255.2 199.1l.4-.2 .1 .3-.5 .6h.6M255.4 194.9v1M255.7 195.2v.7M256.1 195.2l-.4 .3M256.8 198.7l-.8 1.5M256.9 195.4a.31 .31 0 0 0-.4-.1 .31 .31 0 0 0 0 .5 .31 .31 0 0 0 .4 0M256.9 195.2v.7M257.1 199a.43 .43 0 0 1 .5 .4 .43 .43 0 0 1-.5 .4l-.1-.4zM257.3 195.4l.2-.2 .3 .1v.6M257.3 195.2v.7"/>
<path d="M257.9 199.1l.2-.2v.9M259.1 194.9h.6M259.4 198.7l-.8 1.5M259.4 194.9v1M259.7 199a.43 .43 0 0 1 .5 .4 .43 .43 0 0 1-.5 .4l-.1-.4zM260.5 199.1l.2-.2v.9M260.5 195.4a.32 .32 0 0 0-.5-.1 .32 .32 0 0 0 0 .5 .32 .32 0 0 0 .5 0M260.5 195.2v.7M261.4 195.4a.32 .32 0 0 0-.5-.1 .32 .32 0 0 0 0 .5 .32 .32 0 0 0 .5 0M261.4 195.2v.7M261.7 195.4a.32 .32 0 0 1 .5-.1 .32 .32 0 0 1 0 .5 .32 .32 0 0 1-.5 0M261.7 194.9v1"/>
<path d="M263.6 195.5h.8M265.7 194.9l.4 .5 .4-.5M266.1 195.4v.5M267.2 195.4a.32 .32 0 0 0-.5-.1 .32 .32 0 0 0 0 .5 .32 .32 0 0 0 .5 0M267.2 195.2v.7M267.6 195.2h.5l-.5 .7h.5M268.9 195.4a.32 .32 0 0 0-.4-.1 .32 .32 0 0 0 0 .5 .32 .32 0 0 0 .4 0M268.9 194.9v1M270.6 192.7v14M270.6 197.4h23.4M274 200a.48 .48 0 0 0-.7-.1 .48 .48 0 0 0 0 .7 .48 .48 0 0 0 .7-.1M274 199.7v1"/>
<path d="M275.3 199.7v1.4l-.3 .1h-.3M275.3 200a.47 .47 0 0 0-.7-.1 .47 .47 0 0 0 0 .7 .47 .47 0 0 0 .7-.1M285.1 200h.3M285.2 199.7v.7l.3 .2M247.2 202.1h46.8M247.2 206.7h46.8M248.4 203.8v.9h.5M271.5 204.8l.5 .2M271.6 200h.9l.1-.3-.1-.3-.9-.1v1.4M272.2 203.6l-.5-.1-.2 .3v.2l.8 .6-.1 .3-.2 .1M272.8 203.5v.1M272.8 204v1"/>
<path d="M273.3 204h.7l-.7 1h.7M284.2 204.4h4M284.4 203.7l3.7-.8v3l-3.7-.8zM284.4 203.7l3.6-.7v2.8l-3.6-.7zM286.6 200.2l.5-.1 .1-.3-.6-.1v.9M289 204.4h3.3M290.7 202.8v3.2"/>
<circle cx="249.6" cy="195.6" r=".31"/>
<circle cx="249.5" cy="204.4" r=".31"/>
<circle cx="250.3" cy="204.4" r=".31"/>
<circle cx="290.7" cy="204.4" r="1.49"/>
<circle cx="290.7" cy="204.4" r="1.41"/>
<circle cx="290.7" cy="204.4" r=".81"/>
<circle cx="290.7" cy="204.4" r=".75"/>
</g>
<path d="M56.2 121.9h20.8v12.3h-20.8z" fill="none" stroke="#fff" stroke-width=".25"/>
<g font-size="6.6">
<text x="58.6" y="32.5">K10</text>
<text x="25.4" y="56.1">50</text>
<text x="230" y="56.1">30</text>
</g>
<text font-size="6.2" x="247.6" y="40.9">07.20</text>
<g font-size="5.7">
<text x="276.9" y="202.5">08</text>
<text x="289.3" y="202.1">09</text>
</g>
<text font-size="5.3" x="276.2" y="206.7">A4</text>
<g font-size="4.9">
<text x="24.7" y="31.8">K9</text>
<text x="51.9" y="35.6">JACK</text>
<text x="89.6" y="35.6">JACK</text>
<text x="122.4" y="35.6">JACK</text>
<text x="124.2" y="31.8">K12</text>
<text x="149.2" y="35.6">JACK</text>
<text x="151" y="31.8">K13</text>
<text x="176.7" y="32.1">K8</text>
<text x="204.6" y="33.5">K7</text>
<text x="267.1" y="33.5">K16</text>
<text x="50.4" y="38.8">UP</text>
<text x="84" y="38.8">Down</text>
<text x="221.9" y="39.9">RED</text>
<text x="224.4" y="36.3">LED</text>
<text x="245.9" y="36.3">LED</text>
<text x="61.4" y="55.4">51</text>
<text x="94.2" y="55.4">52</text>
<text x="127" y="55.4">53</text>
<text x="153.8" y="55.4">54</text>
<text x="178.2" y="55.4">55</text>
<text x="206" y="55.4">56</text>
<text x="254" y="55.4">29</text>
<text x="273.4" y="55.4" transform="rotate(-90 273.4 55.4)">67</text>
<text x="236.4" y="70.9">RD</text>
<text x="249.4" y="68.1">LED2</text>
<text x="259.3" y="70.9">GN</text>
<text x="170.4" y="73.4">VALVE</text>
<text x="172.5" y="77.6">WATER</text>
<text x="201.1" y="77.6">VALVE</text>
<text x="62.8" y="116.8">FT5</text>
<text x="44.8" y="129.1">K2</text>
<text x="93.8" y="129.1">K6</text>
<text x="43" y="144.6">KM4</text>
<text x="63.9" y="144.6">KM5</text>
<text x="38.5" y="150.3">WATER</text>
<text x="39.9" y="153.5">PUMP</text>
<text x="84.7" y="150.3">COMMAND</text>
</g>
<g font-size="4.4">
<text x="115.4" y="3.9">10</text>
<text x="240.6" y="3.9">20</text>
<text x="228.6" y="33.5">K14</text>
<text x="251.5" y="33.5">K15</text>
<text x="274.1" y="65.6">BUZZER</text>
<text x="25" y="67.4">V1</text>
<text x="59.3" y="67.4">V2</text>
<text x="92.4" y="67.4">V3</text>
<text x="124.9" y="67.4">V4</text>
<text x="151.7" y="67.4">V5</text>
<text x="176" y="67.4">V6</text>
<text x="204.3" y="67.4">V7</text>
<text x="64.2" y="121.4">2A</text>
<text x="115.4" y="209.9">10</text>
<text x="240.6" y="209.9">20</text>
<text x="251.9" y="206">Press</text>
</g>
<text font-size="4.3" x="272.3" y="196.6">Parsa Electronic</text>
<g font-size="3.5">
<text x="66.3" y="3.5">6</text>
<text x="103.4" y="3.5">9</text>
<text x="128.4" y="3.5">11</text>
<text x="141.1" y="3.5">12</text>
<text x="153.8" y="3.5">13</text>
<text x="166.2" y="3.5">14</text>
<text x="181.3" y="3.5" transform="rotate(-90 181.3 3.5)">15</text>
<text x="190.9" y="3.5">16</text>
<text x="206.4" y="3.5" transform="rotate(-90 206.4 3.5)">17</text>
<text x="215.9" y="3.5">18</text>
<text x="228.2" y="3.5">19</text>
<text x="256.5" y="3.5" transform="rotate(-90 256.5 3.5)">21</text>
<text x="268.8" y="3.5" transform="rotate(-90 268.8 3.5)">22</text>
<text x="278.3" y="3.5">23</text>
<text x="290.7" y="3.5">24</text>
<text x=".7" y="25.4">B</text>
<text x=".7" y="87.8">G</text>
<text x=".7" y="100.2">H</text>
<text x=".7" y="125.2">K</text>
<text x=".7" y="150.3">M</text>
<text x="293.9" y="150.3">M</text>
<text x=".7" y="162.6">N</text>
<text x=".7" y="187.7">Q</text>
<text x="293.9" y="187.7">Q</text>
<text x=".7" y="200">R</text>
<text x="66.3" y="209.5">6</text>
<text x="103.4" y="209.5">9</text>
<text x="128.4" y="209.5">11</text>
<text x="141.1" y="209.5">12</text>
<text x="153.8" y="209.5">13</text>
<text x="166.2" y="209.5">14</text>
<text x="181.3" y="209.5" transform="rotate(-90 181.3 209.5)">15</text>
<text x="190.9" y="209.5">16</text>
<text x="206.4" y="209.5" transform="rotate(-90 206.4 209.5)">17</text>
<text x="215.9" y="209.5">18</text>
<text x="228.2" y="209.5">19</text>
<text x="256.5" y="209.5" transform="rotate(-90 256.5 209.5)">21</text>
<text x="268.8" y="209.5" transform="rotate(-90 268.8 209.5)">22</text>
<text x="278.3" y="209.5">23</text>
<text x="290.7" y="209.5">24</text>
</g>
</svg>
